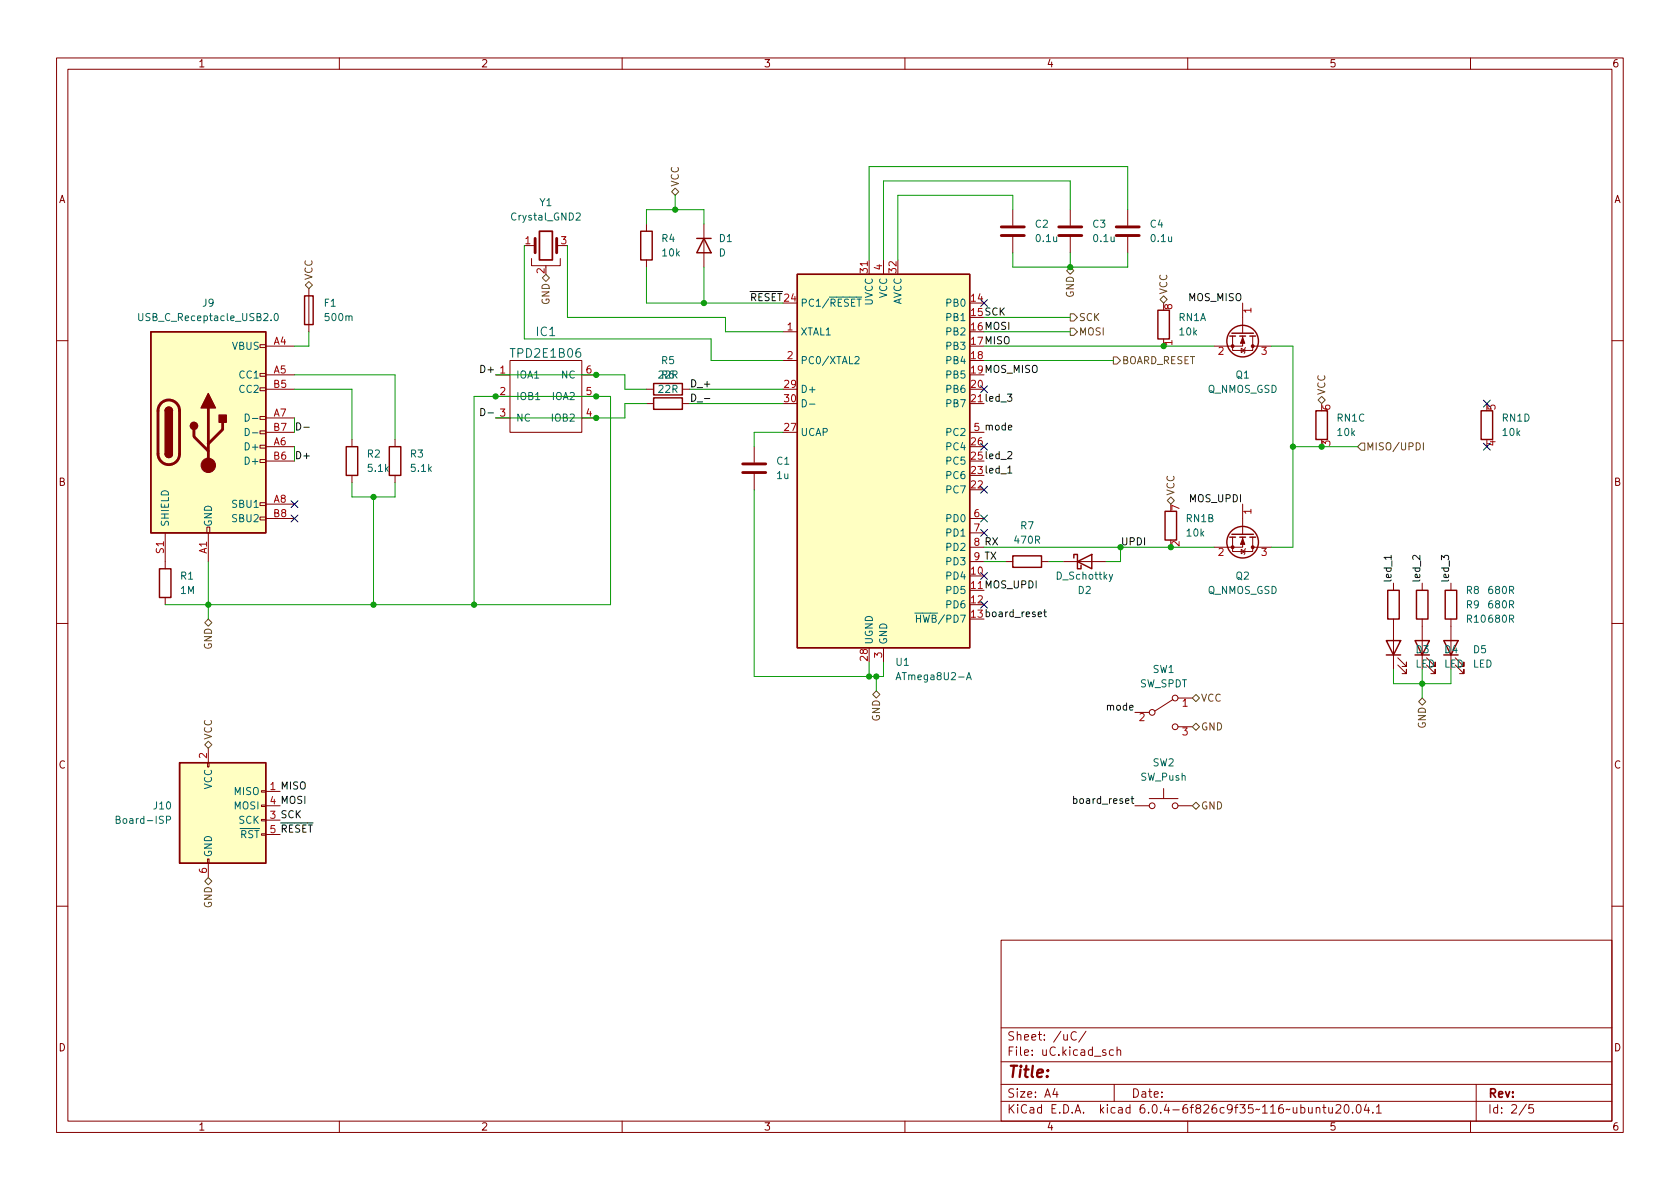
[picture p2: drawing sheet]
<svg xmlns="http://www.w3.org/2000/svg" width="297mm" height="210mm" viewBox="0 0 297 210" stroke-linecap="round" stroke-linejoin="round" font-family="sans-serif">
<g fill="none" stroke="#840000" stroke-width=".18">
<path d="M10 10.2h277v190.1h-277zM12 12.2h273v186.1h-273zM60 10.2v2M110 10.2v2M160 10.2v2M210 10.2v2M260 10.2v2M114.3 39.6v1.3M124.5 39.6v7.6M179.1 37.1v2.8M189.2 37.1v2.8M199.4 37.1v2.8"/>
<path d="M54.6 51v7.7M94 45.7v1.3h5.1v-1.3M94 43.4h.6M98.4 43.4h.7M114.3 46v1.2M138.4 58.7h2.6M153.7 46v2.5M156.2 46v2.5M179.1 41.9v2.8M189.2 41.9v2.8M199.4 41.9v2.8M217.9 59.4v2.6h3.6v-2.6"/>
<path d="M219.7 59.4v1.8h-5.1M219.7 53.6v5.3M10 60.2h2M46 78.7h1v.5h-1zM46 76.2h1v.5h-1zM46 73.7h1v.5h-1zM46 68.6h1v.5h-1zM46 66h1v.5h-1zM46 61h1v.5h-1zM47 68.8h5.1M47 76.4h5.1M47 66.3h5.1"/>
<path d="M47 73.9h5.1M47 61.2h5.1M47 79h5.1M62.2 77.7v1.3M69.8 77.7v1.3M87.6 66.3h2.6M87.6 70.1h2.6M87.6 73.9h2.6M90.2 63.7h12.7v12.7h-12.7zM102.9 66.3h2.5M102.9 70.1h2.5M102.9 73.9h2.5"/>
<path d="M114.3 68.8h1.3M114.3 71.4h1.3M120.6 68.8h1.3M120.6 71.4h1.3M133.3 79v2.8M138.4 63.7h2.6M171.4 76.4h2.6M219.5 61.6l.6 .4-.6 .4zM220.2 61.5l-.1 .1v.8l-.1 .1M221.5 61.2h3.3M285 60.2h2M29.2 94.2v6.4"/>
<path d="M36.6 93.2h.5v1h-.5zM36.8 94.2v5.1M46 91.4h1v.5h-1zM46 88.9h1v.5h-1zM46 81.3h1v.5h-1zM47 91.7h5.1M47 89.1h5.1M47 81.5h5.1M62.2 84.1v1.2M69.8 84.1v1.2M133.3 83.8v2.8M171.4 99.3h2.6"/>
<path d="M171.4 91.7h2.6M171.4 94.2h2.6M171.4 96.8h2.6M177.8 99.3h1.3M184.1 99.3h1.3M188 99.3h7.6M217.9 95v2.5h3.6v-2.5M219.5 97.1l.6 .4-.6 .4zM219.7 95v1.8h-5.1M219.7 89.1v5.4M220.2 97l-.1 .1v.8l-.1 .1M221.5 96.8h3.3"/>
<path d="M10 110.2h2M29.2 105.7v1.2M156.2 114.5v2.6M246.4 103.1v1.3M246.4 109.5v8.9M247.1 117.6l1.6 1.5v-.7v.7h-.8M247.1 116.3l1.6 1.6v-.8v.8h-.8M251.5 103.1v1.3M251.5 109.5v8.9M252.2 117.6l1.5 1.5v-.7v.7h-.7M256.5 103.1v1.3M256.5 109.5v8.9"/>
<path d="M257.3 117.6l1.5 1.5v-.7v.7h-.7M285 110.2h2M36.7 134.9h.3v.7h-.3zM36.8 132.3v2.6M46.2 139.8h.8v.3h-.8zM47 139.9h2.5M200.7 126h2.5M205.7 139.4v1.8M207.4 123.7l-3.2 2M208.3 123.4h2.5M208.3 128.5h2.5M36.7 151.9h.3v.7h-.3z"/>
<path d="M36.8 152.6v2.6M46.2 144.9h.8v.3h-.8zM46.2 142.4h.8v.2h-.8zM47 145h2.5M47 142.5h2.5M47 147.6h2.5M200.7 142.5h2.5M203.2 141.2h5.1M208.3 142.5h2.5M10 160.2h2M177 166.3h108v32h-108zM285 160.2h2"/>
<path d="M60 198.3v2M110 198.3v2M160 198.3v2M177 194.8h108M177 191.8h108M177 187.8h108M177 181.8h108M186.5 192.5l-.4 1h1M186.9 193v1M190.3 182.6a.6 .6 0 0 0-.8 0 .6 .6 0 0 0-.1 .7 .56 .56 0 0 0 .3 .6 .56 .56 0 0 0 .6-.1M192 182.4l-1.3 1.9M196.9 185.7l-.5-.1-.3 .3v.4l.2 .3h.6"/>
<path d="M197 191.8v3M197.5 185.8l.2-.2 .4 .1v.9M197.5 185.1v1.5M210 198.3v2M232.7 196l.2-.2 .4 .1 .1 .9M232.7 195.8v1M233.9 195.8h.5M234.1 195.3v1.3l.3 .2M234.9 195.8l.1 1h.4l.2-.1M235.6 195.8v1M236.2 195.5l.6-.2 .2 .2 .1 .3-1 1h1M237.8 195.5l.2-.2a.81 .81 0 0 1 .6 .7 .81 .81 0 0 1-.3 .8h-.2a.81 .81 0 0 1-.3-1.3z"/>
<path d="M239.1 196.7v.1M240 195.4l.1-.1a.81 .81 0 0 1 .6 .7 .81 .81 0 0 1-.3 .8h-.1a.81 .81 0 0 1-.6-.6 .81 .81 0 0 1 .3-.8zM241.6 195.3l-.4 1h.9M241.9 195.8v1M242.7 196.7v.1M243.4 195.8l.4-.5v1.5M243.4 196.8h.8M260 198.3v2M261 191.8v6.5M269.9 195.3l-1.3 1.9M271.1 195.3h-.7l-.1 .7 .2-.1 .5 .1 .2 .2-.1 .5-.2 .1-.6-.1"/>
<circle cx="203.7" cy="126" r=".51"/>
<circle cx="207.8" cy="123.4" r=".51"/>
<circle cx="207.8" cy="128.5" r=".51"/>
<circle cx="203.7" cy="142.5" r=".51"/>
<circle cx="207.8" cy="142.5" r=".51"/>
</g>
<g fill="none" stroke="#840000" stroke-width=".25">
<path d="M26.7 58.7h20.3v35.5h-20.3zM53.8 52.3h1.6v5.1h-1.6zM113.3 40.9h2v5.1h-2zM123.2 42.2h2.5M124.5 42.2l1.2 2.5h-2.5zM141 48.5h30.4v66h-30.4zM204.7 54.9h2.1v5h-2.1zM217.4 59.4h1M217.8 58.9h3.8M219.2 59.4h1M221 59.4h1M29.2 72.6a.64 .64 0 0 1 .6-.6 .64 .64 0 0 1 .7 .6"/>
<path d="M61.2 79h2v5.1h-2zM68.8 79h2.1v5.1h-2.1zM115.6 67.8h5v2h-5zM115.6 70.4h5v2h-5zM232.7 72.6h2v5.1h-2zM261.9 72.6h2v5.1h-2zM29.2 80.3a.64 .64 0 0 0 .6 .6 .64 .64 0 0 0 .7-.6M179.1 98.3h5v2h-5zM189.9 98.7v-.7h.6v2.6h.6v-.7M190.5 99.3l2.5-1.3v2.6zM206 90.4h2v5.1h-2zM217.4 95h1"/>
<path d="M217.8 94.5h3.8M219.2 95h1M221 95h1M28.2 100.6h2v5.1h-2zM245.1 113.3h2.5l-1.2 2.5zM245.1 115.8h2.5M245.4 104.4h2v5.1h-2zM250.2 113.3h2.5l-1.2 2.5zM250.4 104.4h2.1v5.1h-2.1zM255.3 113.3h2.5l-1.3 2.5zM255.5 104.4h2.1v5.1h-2.1zM31.7 134.9h15.3v17.7h-15.3z"/>
<circle cx="219.7" cy="60.3" r="2.79"/>
<circle cx="219.7" cy="95.9" r="2.79"/>
</g>
<g fill="#ffffc2" stroke="#ffffc2" stroke-width=".18">
<path d="M31.7 134.9h15.3v17.7h-15.3z"/>
<path d="M141 48.5h30.4v66h-30.4z"/>
<path d="M26.7 58.7h20.3v35.5h-20.3z"/>
</g>
<g fill="none" stroke="#006464" stroke-width=".18">
<path d="M101.9 37.8l.5-.1 .2 .3-.8 .9h.8M24.5 55.4v1.1l.3 .2h.2l.2-.2v-1.1M48.6 55.6l.2-.2a.68 .68 0 0 1 .4 .7 .68 .68 0 0 1-.4 .6l-.2-.1-.1-.4zM43.4 73.2a.64 .64 0 0 1 .7 .6 .64 .64 0 0 1-.7 .7zM43.4 75.8a.64 .64 0 0 1 .7 .6 .64 .64 0 0 1-.7 .6zM44.6 74h1M44.6 76.5h1M116.5 65.7l.5-.1 .2 .4-.8 .9h.8M141.9 70.7a.64 .64 0 0 1 .7 .6 .64 .64 0 0 1-.7 .6zM143.1 71.5h1M151.2 63.2l.5-.1 .2 .3-.8 .9h.8M171 119.8h.6"/>
<path d="M196.7 101.6l-.4 1.1-.2 .1M158.4 120.2l.5-1.3 .4 1.3M170.9 120.2l.4-1.3 .4 1.3M20.5 144.9h.6l.1-.2-.1-.2-.6-.2v1.3h.5l.2-.1 .1-.3-.3-.3M29.4 145l.6-.1 .2-.1-.1-.3-.7-.2v1.3"/>
</g>
<g fill="none" stroke="#840000" stroke-width=".51">
<path d="M94.6 42.2v2.5M98.4 42.2v2.5M177 41.7h4.1M177 40.1h4.1M187.2 41.7h4.1M187.2 40.1h4.1M197.4 41.7h4M197.4 40.1h4M28.5 71.3a1.91 1.91 0 0 1 2.1-.4 1.91 1.91 0 0 1 1.1 1.7v7.7a1.91 1.91 0 0 1-1.9 1.9 1.91 1.91 0 0 1-1.9-1.9v-7.8l.2-.7zM34.3 75.9v1.3l2.5 2.6M36.8 72.1v10.2M39.4 74.7v1.2l-2.6 2.6"/>
<path d="M131.3 83.6h4.1M131.3 82h4.1"/>
</g>
<path d="M95.4 40.9h2.3v5.1h-2.3z" fill="none" stroke="#840000" stroke-width=".3"/>
<g fill="#840000" stroke="#840000" stroke-width=".18">
<path d="M219.7 95.2l.4 1.1h-.8z"/>
<path d="M219.7 59.7l.4 1h-.8z"/>
<circle cx="217.9" cy="96.8" r=".25"/>
<circle cx="221.5" cy="96.8" r=".25"/>
<circle cx="217.9" cy="61.2" r=".25"/>
<circle cx="221.5" cy="61.2" r=".25"/>
<circle cx="36.8" cy="82.3" r="1.27"/>
</g>
<g fill="#840000" stroke="#840000" stroke-width=".25">
<path d="M29.2 80.3h1.3a.64 .64 0 0 1-.7 .6 .64 .64 0 0 1-.6-.6z"/>
<path d="M29.2 72.6h1.3v7.7h-1.3z"/>
<path d="M29.4 72.2a.64 .64 0 0 1 .7-.1 .64 .64 0 0 1 .4 .5h-1.3z"/>
<path d="M36.8 69.6l1.3 2.5h-2.5z"/>
<path d="M38.7 73.4h1.3v1.3h-1.3z"/>
<circle cx="34.3" cy="75.3" r=".63"/>
</g>
<g fill="none" stroke="#725600" stroke-width=".18">
<path d="M118.7 33.9l.7-.6 .6 .6-.6 .6zM54 50.4l.6-.6 .6 .6-.6 .6zM95.9 49.1l.6-.6 .7 .6-.7 .7zM188.6 47.9l.6-.7 .7 .7-.7 .6zM189.2 55.5h.7l.6 .6-.6 .7h-.7zM189.2 58h.7l.6 .7-.6 .6h-.7zM205.1 53l.6-.7 .7 .7-.7 .6zM196.8 63.1h.7l.6 .6-.6 .7h-.7zM233 70.7l.7-.6 .6 .6-.6 .7zM240.7 78.4h.6v1.2h-.6l-.7-.6zM251.7 78.3v1.3M206.4 88.5l.6-.6 .6 .6-.6 .6z"/>
<path d="M36.2 110.1l.6-.6 .7 .6-.7 .6zM36.2 131.7l.6-.6 .7 .6-.7 .6zM154.3 122.8l.6-.6 .7 .6-.7 .6zM210.8 123.4l.7-.6 .6 .6-.6 .7zM211.5 127.9l.6 .6-.6 .7-.7-.7zM250.8 124.1l.7-.7 .6 .7-.6 .6zM36.2 155.8l.6-.6 .7 .6-.7 .7zM210.8 142.5l.7-.6 .6 .6-.6 .6z"/>
</g>
<g fill="none" stroke="#0f0f0f" stroke-width=".18">
<path d="M52.4 74.8a.64 .64 0 0 1 .8 .6 .64 .64 0 0 1-.8 .6zM53.7 75.6h1M85 72.2a.64 .64 0 0 1 .7 .7 .64 .64 0 0 1-.7 .6zM124.5 70.5h1M178.1 69.7h.8l-.4 .5 .3 .1v.5l-.1 .2-.6-.2M178.2 80l.5-.2 .2 .4-.8 .9h.8M178.2 83.7h.7M246 98.2v.7M251.1 98.2v.8l-1-.8-.3 .2 .1 .5M254.9 99v-.8l.4 .4 .2-.3h.5l.1 .1-.1 .6M183.6 108.6l.6-.1-.1-.2-.4-.1-.1 .2v.6h.5M184.5 108.2h.5"/>
<path d="M184.7 107.8v1.1l.3 .2M189.8 141.3l.4-.1 .2 .3-.1 .5h-.5M189.8 140.8v1.3"/>
</g>
<g fill="none" stroke="#009600" stroke-width=".18">
<path d="M114.3 39.6v-2.5h10.2v2.5M119.4 34.5v2.6M179.1 37.1v-2.6h-20.4v11.5M189.2 37.1v-5.1h-33v14M199.4 37.1v-7.6h-45.7v16.5M54.6 58.7v2.5h-2.5M92.7 43.4v16.5h33v3.8h12.7M100.3 43.4v12.7h28v2.6h10.1M114.3 47.2v6.4h24.1M124.5 47.2v6.4M174 58.7h15.2M174 56.1h15.2"/>
<path d="M179.1 44.7v2.5h20.3v-2.5M189.2 44.7v2.5M52.1 68.8h10.1v8.9M52.1 66.3h17.7v11.4M52.1 73.9v2.5M52.1 79v2.5M87.6 66.3h22.9v2.5h3.8M114.3 71.4h-3.8v2.5h-22.9M121.9 71.4h16.5M121.9 68.8h16.5M138.4 76.4h-5.1v2.6M174 61.2h40.6"/>
<path d="M174 63.7h22.8M224.8 61.2h3.8v35.6h-3.8M228.6 79h11.4M36.8 99.3v10.2M62.2 85.3v2.6h7.6v-2.6M66 87.9v19M133.3 86.6v33h22.9v-2.5M174 96.8h40.6M174 99.3h3.8M185.4 99.3h2.6M198.1 96.8v2.5h-2.5M29.2 106.9h78.7v-36.8h-24.1v36.8"/>
<path d="M153.7 117.1v2.5M154.9 119.6v2.6M246.4 118.4v2.5h10.1v-2.5M251.5 118.4v5"/>
</g>
<g fill="none" stroke="#000084" stroke-width=".18">
<path d="M173.4 53l1.2 1.2M174.6 53l-1.2 1.2M173.4 68.2l1.2 1.2M173.4 78.4l1.2 1.2M174.6 68.2l-1.2 1.2M174.6 78.4l-1.2 1.2M262.3 78.4l1.2 1.2M262.3 70.8l1.2 1.2M263.5 78.4l-1.2 1.2M263.5 70.8l-1.2 1.2M51.5 88.5l1.2 1.3M51.5 91.1l1.2 1.2"/>
<path d="M52.7 88.5l-1.2 1.3M52.7 91.1l-1.2 1.2M173.4 91.1l1.2 1.2M173.4 93.6l1.2 1.2M173.4 86l1.2 1.2M174.6 91.1l-1.2 1.2M174.6 93.6l-1.2 1.2M174.6 86l-1.2 1.2M173.4 101.2l1.2 1.3M173.4 106.3l1.2 1.2M174.6 101.2l-1.2 1.3M174.6 106.3l-1.2 1.2"/>
</g>
<g fill="#009600" stroke="#009600" stroke-width=".18">
<circle cx="36.8" cy="106.9" r=".46"/>
<circle cx="66" cy="106.9" r=".46"/>
<circle cx="83.8" cy="106.9" r=".46"/>
<circle cx="66" cy="87.9" r=".46"/>
<circle cx="124.5" cy="53.6" r=".46"/>
<circle cx="119.4" cy="37.1" r=".46"/>
<circle cx="189.2" cy="47.2" r=".46"/>
<circle cx="207" cy="96.8" r=".46"/>
<circle cx="198.1" cy="96.8" r=".46"/>
<circle cx="228.6" cy="79" r=".46"/>
<circle cx="205.7" cy="61.2" r=".46"/>
<circle cx="105.4" cy="70.1" r=".46"/>
<circle cx="105.4" cy="66.3" r=".46"/>
<circle cx="105.4" cy="73.9" r=".46"/>
<circle cx="87.6" cy="70.1" r=".46"/>
<circle cx="154.9" cy="119.6" r=".46"/>
<circle cx="153.7" cy="119.6" r=".46"/>
<circle cx="233.7" cy="79" r=".46"/>
<circle cx="251.5" cy="120.9" r=".46"/>
</g>
<text font-size="2.8" fill="#840000" x="178" y="190.6">Title:</text>
<g font-size="2.1" fill="#006464">
<text x="94.9" y="59.4">IC1</text>
<text x="90.6" y="63.2">TPD2E1B06</text>
</g>
<g font-size="2.1" fill="#840000">
<text x="178" y="184">Sheet: /uC/</text>
<text x="178" y="186.7">File: uC.kicad_sch</text>
<text x="178" y="196.9">KiCad E.D.A. kicad 6.0.4-6f826c9f35~116~ubuntu20.04.1</text>
<text x="178" y="194.1">Size: A4</text>
<text x="200" y="194.1">Date:</text>
<text x="263" y="194.1">Rev:</text>
<text x="263" y="196.9">Id: 2/5</text>
</g>
<g font-size="1.8" fill="#840000">
<text x="35" y="11.9">1</text>
<text x="85" y="11.9">2</text>
<text x="135" y="11.9">3</text>
<text x="185" y="11.9">4</text>
<text x="235" y="11.9">5</text>
<text x="285" y="11.9">6</text>
<text x="10.3" y="35.9">A</text>
<text x="285.3" y="35.9">A</text>
<text x="10.3" y="85.9">B</text>
<text x="285.3" y="85.9">B</text>
<text x="10.3" y="135.9">C</text>
<text x="285.3" y="135.9">C</text>
<text x="10.3" y="185.9">D</text>
<text x="285.3" y="185.9">D</text>
<text x="35" y="199.9">1</text>
<text x="85" y="199.9">2</text>
<text x="135" y="199.9">3</text>
<text x="185" y="199.9">4</text>
<text x="235" y="199.9">5</text>
<text x="285" y="199.9">6</text>
</g>
<g font-size="1.8" fill="#725600">
<text x="120" y="33.1" transform="rotate(-90 120 33.1)">VCC</text>
<text x="55.2" y="49.6" transform="rotate(-90 55.2 49.6)">VCC</text>
<text x="97.2" y="53.9" transform="rotate(-90 97.2 53.9)">GND</text>
<text x="189.9" y="52.6" transform="rotate(-90 189.9 52.6)">GND</text>
<text x="206.4" y="52.1" transform="rotate(-90 206.4 52.1)">VCC</text>
<text x="190.7" y="56.8">SCK</text>
<text x="190.7" y="59.3">MOSI</text>
<text x="198.3" y="64.4">BOARD_RESET</text>
<text x="234.3" y="69.9" transform="rotate(-90 234.3 69.9)">VCC</text>
<text x="241.5" y="79.6">MISO/UPDI</text>
<text x="207.6" y="87.7" transform="rotate(-90 207.6 87.7)">VCC</text>
<text x="37.5" y="114.9" transform="rotate(-90 37.5 114.9)">GND</text>
<text x="212.3" y="124.1">VCC</text>
<text x="37.5" y="130.9" transform="rotate(-90 37.5 130.9)">VCC</text>
<text x="155.6" y="127.6" transform="rotate(-90 155.6 127.6)">GND</text>
<text x="212.3" y="129.2">GND</text>
<text x="252.1" y="128.8" transform="rotate(-90 252.1 128.8)">GND</text>
<text x="212.3" y="143.1">GND</text>
<text x="37.5" y="160.6" transform="rotate(-90 37.5 160.6)">GND</text>
</g>
<g font-size="1.8" fill="#006464">
<text x="90.6" y="39">Crystal_GND2</text>
<text x="95.4" y="36.4">Y1</text>
<text x="183.1" y="40.3">C2</text>
<text x="193.2" y="40.3">C3</text>
<text x="203.4" y="40.3">C4</text>
<text x="117" y="42.8">R4</text>
<text x="117.2" y="45.3">10k</text>
<text x="127.1" y="45.3">D</text>
<text x="127.2" y="42.8">D1</text>
<text x="183.3" y="42.8">0.1u</text>
<text x="193.4" y="42.8">0.1u</text>
<text x="203.6" y="42.8">0.1u</text>
<text x="156.8" y="52.8" transform="rotate(-90 156.8 52.8)">VCC</text>
<text x="25.1" y="56.8">USB_C_Receptacle_USB2.0</text>
<text x="35.8" y="54.2">J9</text>
<text x="57.3" y="54.2">F1</text>
<text x="57.6" y="56.8">500m</text>
<text x="141.5" y="59.3">XTAL1</text>
<text x="141.5" y="54.2">PC1/~{RESET}</text>
<text x="154.3" y="54" transform="rotate(-90 154.3 54)">UVCC</text>
<text x="159.4" y="54" transform="rotate(-90 159.4 54)">AVCC</text>
<text x="167.5" y="54.2">PB0</text>
<text x="167.5" y="56.8">PB1</text>
<text x="167.5" y="59.3">PB2</text>
<text x="208.4" y="56.8">RN1A</text>
<text x="208.6" y="59.3">10k</text>
<text x="41.1" y="61.8">VBUS</text>
<text x="117" y="64.4">R5</text>
<text x="141.5" y="64.4">PC0/XTAL2</text>
<text x="167.5" y="61.8">PB3</text>
<text x="167.5" y="64.4">PB4</text>
<text x="42.4" y="66.9">CC1</text>
<text x="42.4" y="69.5">CC2</text>
<text x="91.2" y="66.9">IOA1</text>
<text x="91.2" y="70.7">IOB1</text>
<text x="97.7" y="70.7">IOA2</text>
<text x="99.3" y="66.9">NC</text>
<text x="116.5" y="69.5">22R</text>
<text x="117" y="66.9">R6</text>
<text x="141.5" y="69.5">D+</text>
<text x="167.5" y="66.9">PB5</text>
<text x="167.5" y="69.5">PB6</text>
<text x="213.5" y="69.5">Q_NMOS_GSD</text>
<text x="218.5" y="66.9">Q1</text>
<text x="91.2" y="74.5">NC</text>
<text x="97.7" y="74.5">IOB2</text>
<text x="141.5" y="77.1">UCAP</text>
<text x="167.5" y="72">PB7</text>
<text x="167.5" y="77.1">PC2</text>
<text x="236.4" y="74.5">RN1C</text>
<text x="236.5" y="77.1">10k</text>
<text x="265.6" y="74.5">RN1D</text>
<text x="265.8" y="77.1">10k</text>
<text x="43.7" y="79.6">D+</text>
<text x="43.7" y="82.2">D+</text>
<text x="65" y="80.9">R2</text>
<text x="65.2" y="83.4">5.1k</text>
<text x="72.6" y="80.9">R3</text>
<text x="72.8" y="83.4">5.1k</text>
<text x="137.3" y="82.2">C1</text>
<text x="167.5" y="82.2">PC5</text>
<text x="167.5" y="79.6">PC4</text>
<text x="41.3" y="89.8">SBU1</text>
<text x="137.4" y="84.7">1u</text>
<text x="167.5" y="87.2">PC7</text>
<text x="167.5" y="84.7">PC6</text>
<text x="29.8" y="93.2" transform="rotate(-90 29.8 93.2)">SHIELD</text>
<text x="37.5" y="93.2" transform="rotate(-90 37.5 93.2)">GND</text>
<text x="41.3" y="92.3">SBU2</text>
<text x="167.5" y="92.3">PD0</text>
<text x="167.5" y="94.9">PD1</text>
<text x="180.5" y="93.6">R7</text>
<text x="209.8" y="92.3">RN1B</text>
<text x="209.9" y="94.9">10k</text>
<text x="167.5" y="97.4">PD2</text>
<text x="167.5" y="99.9">PD3</text>
<text x="179.5" y="96.1">470R</text>
<text x="31.9" y="105">1M</text>
<text x="31.9" y="102.5">R1</text>
<text x="167.5" y="102.5">PD4</text>
<text x="167.5" y="105">PD5</text>
<text x="167.5" y="107.6">PD6</text>
<text x="186.9" y="102.5">D_Schottky</text>
<text x="190.6" y="105">D2</text>
<text x="213.5" y="105">Q_NMOS_GSD</text>
<text x="218.5" y="102.5">Q2</text>
<text x="259.3" y="105">R8</text>
<text x="259.3" y="107.6">R9</text>
<text x="263.3" y="105">680R</text>
<text x="263.3" y="107.6">680R</text>
<text x="161.4" y="110.1">~{HWB}/PD7</text>
<text x="259.4" y="110.1">R10</text>
<text x="263.3" y="110.1">680R</text>
<text x="154.3" y="114" transform="rotate(-90 154.3 114)">UGND</text>
<text x="156.8" y="114" transform="rotate(-90 156.8 114)">GND</text>
<text x="158.4" y="117.7">U1</text>
<text x="203.8" y="119">SW1</text>
<text x="250.2" y="118">LED</text>
<text x="250.4" y="115.5">D3</text>
<text x="255.3" y="118">LED</text>
<text x="255.5" y="115.5">D4</text>
<text x="260.4" y="118">LED</text>
<text x="260.5" y="115.5">D5</text>
<text x="159" y="120.3">ATmega8U2-A</text>
<text x="201.5" y="121.5">SW_SPDT</text>
<text x="203.8" y="135.5">SW2</text>
<text x="27.2" y="143.1">J10</text>
<text x="37.5" y="139.6" transform="rotate(-90 37.5 139.6)">VCC</text>
<text x="41.5" y="140.6">MISO</text>
<text x="41.5" y="143.1">MOSI</text>
<text x="201.7" y="138">SW_Push</text>
<text x="21" y="145.7">Board-ISP</text>
<text x="41.1" y="148.2">~{RST}</text>
<text x="42.2" y="145.7">SCK</text>
<text x="37.5" y="151.6" transform="rotate(-90 37.5 151.6)">GND</text>
</g>
<g font-size="1.8" fill="#a90000">
<text x="92.9" y="43.2">1</text>
<text x="99.2" y="43.2">3</text>
<text x="156" y="47.7" transform="rotate(-90 156 47.7)">4</text>
<text x="96.3" y="48.4" transform="rotate(-90 96.3 48.4)">2</text>
<text x="153.4" y="48.2" transform="rotate(-90 153.4 48.2)">31</text>
<text x="158.5" y="48.2" transform="rotate(-90 158.5 48.2)">32</text>
<text x="171.7" y="53.3">14</text>
<text x="139.2" y="58.4">1</text>
<text x="207.3" y="54.7" transform="rotate(-90 207.3 54.7)">8</text>
<text x="221.2" y="55.4" transform="rotate(-90 221.2 55.4)">1</text>
<text x="48.4" y="61">A4</text>
<text x="139.2" y="63.5">2</text>
<text x="171.7" y="63.5">18</text>
<text x="207.3" y="61.1" transform="rotate(-90 207.3 61.1)">1</text>
<text x="215.4" y="62.7">2</text>
<text x="223" y="62.7">3</text>
<text x="48.4" y="66">A5</text>
<text x="48.4" y="68.6">B5</text>
<text x="88.4" y="69.8">2</text>
<text x="103.6" y="69.8">5</text>
<text x="103.6" y="66">6</text>
<text x="138.7" y="68.6">29</text>
<text x="138.7" y="71.1">30</text>
<text x="171.7" y="68.6">20</text>
<text x="48.4" y="73.7">A7</text>
<text x="48.4" y="76.2">B7</text>
<text x="103.6" y="73.7">4</text>
<text x="138.7" y="76.2">27</text>
<text x="235.2" y="72.5" transform="rotate(-90 235.2 72.5)">6</text>
<text x="264.4" y="72.5" transform="rotate(-90 264.4 72.5)">5</text>
<text x="48.4" y="78.7">A6</text>
<text x="48.4" y="81.3">B6</text>
<text x="171.7" y="78.7">26</text>
<text x="235.2" y="78.8" transform="rotate(-90 235.2 78.8)">3</text>
<text x="264.4" y="78.8" transform="rotate(-90 264.4 78.8)">4</text>
<text x="48.4" y="88.9">A8</text>
<text x="171.7" y="86.4">22</text>
<text x="48.4" y="91.4">B8</text>
<text x="172.2" y="91.4">6</text>
<text x="172.2" y="94">7</text>
<text x="208.5" y="90.3" transform="rotate(-90 208.5 90.3)">7</text>
<text x="221.2" y="90.9" transform="rotate(-90 221.2 90.9)">1</text>
<text x="29" y="97.8" transform="rotate(-90 29 97.8)">S1</text>
<text x="36.6" y="97.9" transform="rotate(-90 36.6 97.9)">A1</text>
<text x="171.7" y="101.6">10</text>
<text x="208.5" y="96.6" transform="rotate(-90 208.5 96.6)">2</text>
<text x="215.4" y="98.3">2</text>
<text x="223" y="98.3">3</text>
<text x="171.7" y="106.7">12</text>
<text x="153.4" y="116.8" transform="rotate(-90 153.4 116.8)">28</text>
<text x="156" y="116.3" transform="rotate(-90 156 116.3)">3</text>
<text x="209.1" y="125">1</text>
<text x="201.4" y="127.5">2</text>
<text x="209.1" y="130">3</text>
<text x="36.6" y="134.1" transform="rotate(-90 36.6 134.1)">2</text>
<text x="36.6" y="154.4" transform="rotate(-90 36.6 154.4)">6</text>
</g>
<g font-size="1.8" fill="#0f0f0f">
<text x="131.2" y="53.2">~{RESET}24</text>
<text x="210.2" y="53.2">MOS_MISO</text>
<text x="171.7" y="55.9">15SCK</text>
<text x="171.7" y="58.4">16MOSI</text>
<text x="85.3" y="65.9">D+ 1</text>
<text x="171.7" y="61">17MISO</text>
<text x="121.9" y="71">D_-</text>
<text x="121.9" y="68.5">D_+</text>
<text x="171.7" y="66">19MOS_MISO</text>
<text x="171.7" y="71.1">21led_3</text>
<text x="85.8" y="73.6">D- 3</text>
<text x="172.2" y="76.2">5 mode</text>
<text x="52.1" y="81.2">D+</text>
<text x="171.7" y="83.8">23led_1</text>
<text x="171.7" y="81.3">25led_2</text>
<text x="210.5" y="88.8">MOS_UPDI</text>
<text x="172.2" y="96.5">8 RX</text>
<text x="172.2" y="99.1">9 TX</text>
<text x="198.1" y="96.4">UPDI</text>
<text x="171.7" y="104.1">11MOS_UPDI</text>
<text x="246" y="103.1" transform="rotate(-90 246 103.1)">led_1</text>
<text x="251.1" y="103.1" transform="rotate(-90 251.1 103.1)">led_2</text>
<text x="256.2" y="103.1" transform="rotate(-90 256.2 103.1)">led_3</text>
<text x="171.7" y="109.2">13board_reset</text>
<text x="195.9" y="125.6">mode</text>
<text x="47.8" y="139.7">1 MISO</text>
<text x="47.8" y="142.2">4 MOSI</text>
<text x="190.5" y="142.1">board_reset</text>
<text x="47.8" y="144.8">3 SCK</text>
<text x="47.8" y="147.3">5 ~{RESET}</text>
</g>
</svg>
